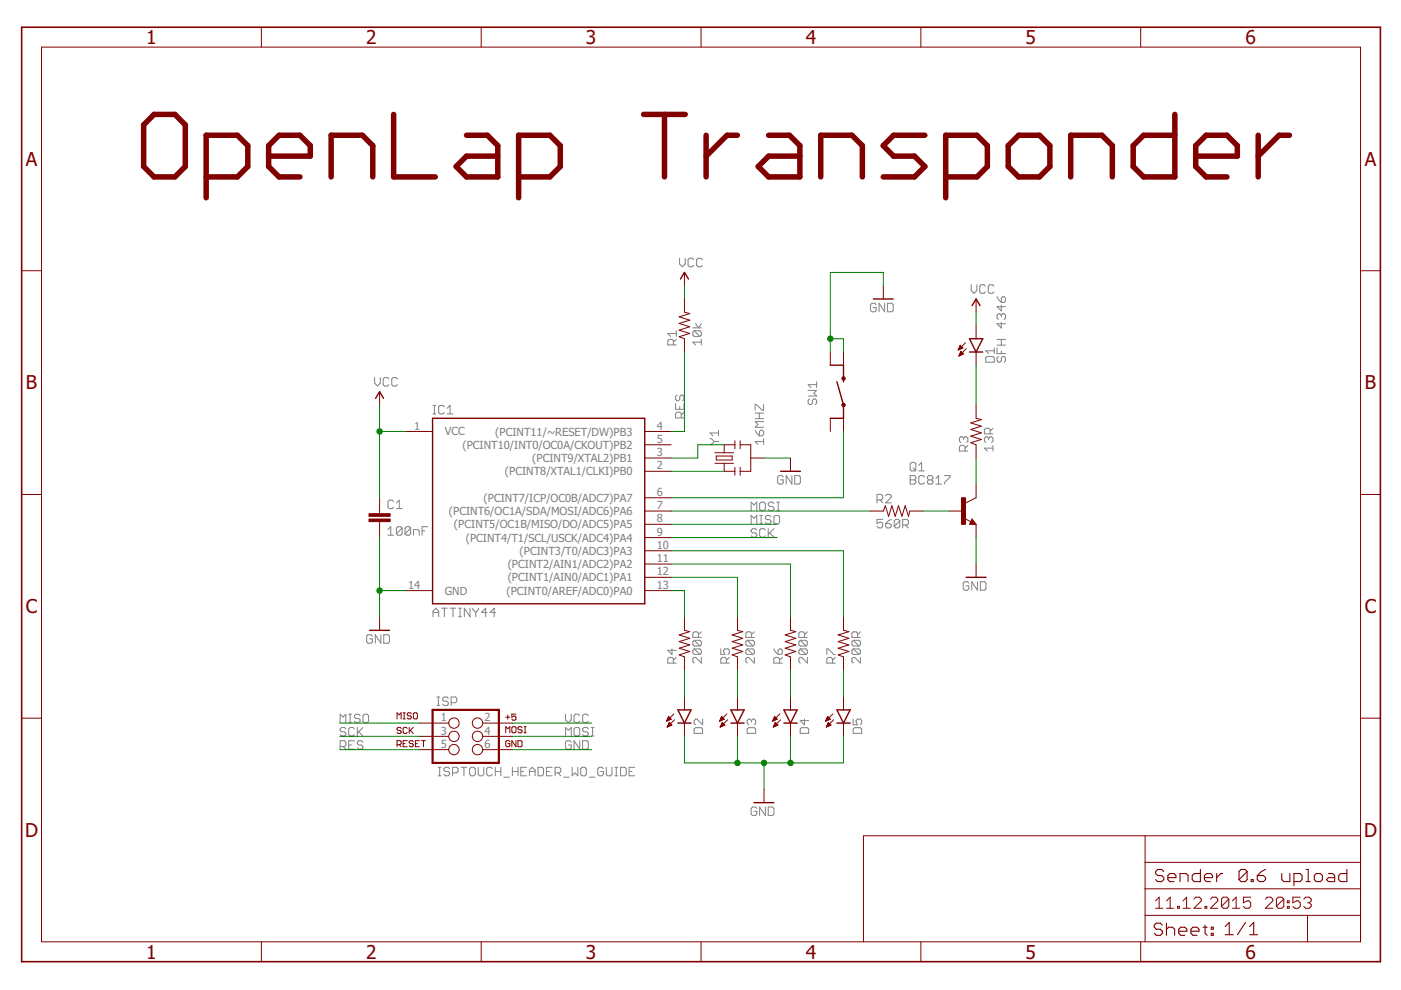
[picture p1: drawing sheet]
<svg xmlns="http://www.w3.org/2000/svg" width="297mm" height="210mm" viewBox="0 0 297 210" stroke-linecap="round" stroke-linejoin="round" font-family="sans-serif">
<g fill="none" stroke="#808080" stroke-width=".21">
<path d="M144.1 54.8v1.2l.6 .6 .6-.6v-1.2M147.1 55.1l-.3-.3h-.6l-.3 .3v1.2l.3 .3h.6l.3-.3M148.9 55.1l-.3-.3h-.6l-.3 .3v1.2l.3 .3h.6l.3-.3M142.8 73.1v-.9l-.3-.3h-.6l-.3 .3v.9h1.8M143.4 71.9l-.6 .6M143.4 70.7h-1.8l.6 .6M143.4 70.1v1.2M146.9 69.5h1.8M147.2 70.1h1.2l.3 .3v.6l-.3 .3M147.2 70.1l-.3 .3v.6l.3 .3h1.2M147.2 70.1l1.2 1.2M147.5 68.6l.6 .9 .6-.9"/>
<path d="M148.7 72.5h-1.8l.6 .6M148.7 71.9v1.2M185.8 64.6l-.3-.3h-.7l-.2 .3v1.2l.2 .3h.7l.3-.3v-.6h-.7M187.6 64.3v1.8l-1.2-1.8v1.8M188.2 64.3h.9l.3 .3v1.2l-.3 .3h-.9zM205.9 60.4v1.2l.6 .6 .6-.6v-1.2M208.9 60.7l-.3-.3h-.6l-.3 .3v1.2l.3 .3h.6l.3-.3M209 75.9l.3-.3h1.2l.3 .3v.9h-1.8zM210.7 60.7l-.3-.3h-.6l-.3 .3v1.2l.3 .3h.6l.3-.3M210.8 73.8v1.2M210.8 74.4h-1.8l.6 .6M211.4 73.8v1.2h1.8"/>
<path d="M211.4 73.2h1.8M211.4 72h1.8M211.4 62.9l.3 .6 .6 .6M211.7 75.6l-.3 .3v.6l.3 .3h.3l.3-.3v-.6l.3-.3h.3l.3 .3v.6l-.3 .3M212.3 66.8l-.3-.3h-.3l-.3 .3v.6l.3 .3M212.3 63.2l.3-.3h.3l.3 .3v.6l-.3 .3h-.6zM212.3 64.7v1.2l-.9-.9h1.8M212.3 66.8v.3M212.3 68.3v1.3l-.9-1h1.8M212.3 72v1.2M212.3 74.4v.6M212.3 66.8l.3-.3h.3l.3 .3v.6l-.3 .3"/>
<path d="M79.4 80.1v1.2l.6 .6 .6-.6v-1.2M82.4 80.3l-.3-.2h-.6l-.3 .2v1.3l.3 .3h.6l.3-.3M84.3 80.3l-.4-.2h-.5l-.3 .2v1.3l.3 .3h.5l.4-.3M91.8 87.8h.6M91.8 86h.6M92.1 86v1.8M94.2 86.3l-.3-.3h-.6l-.3 .3v1.2l.3 .3h.6l.3-.3M94.8 87.8h1.2M94.8 86.6l.6-.6v1.8M143.2 85.6v1.2h1.8v-1.2M143.5 83.8l-.3 .3v.6l.3 .3h.3l.3-.3v-.6l.3-.3h.3l.3 .3v.6l-.3 .3M144.1 86.2v.6"/>
<path d="M144.4 88.6v-.9l-.3-.3h-.6l-.3 .3v.9h1.8M145 87.4l-.6 .6M150.5 93h.3l.6 .6M151.4 93.6h.9M151.4 93.6l-.6 .6h-.3M152.3 91.8h-1.8l.7 .6M152.3 91.2v1.2M160.1 91.2l.3 .6 .6 .6M160.1 88.8h1.8M160.1 87.6h1.8M161 91.5l.3-.3h.3l.3 .3v.6l-.3 .3h-.6zM161 87.6v1.2"/>
<path d="M161.9 93.6h-1.8l.6 .6M161.9 85.8v1.2h-.3l-1.2-1.2h-.3v1.2M161.9 93v1.2M161.9 89.4h-1.8l.6 .6-.6 .6h1.8M171.3 82.8h1.8l-.5 .6 .5 .6h-1.8M171.6 84.6l-.3 .3v.6l.3 .3h.3l.3-.3v-.6l.4-.3h.2l.3 .3v.6l-.3 .3M173.1 81v1.2M173.1 81.6h-1.8l.6 .6M193 98.3l.3-.3h.6l.3 .3v1.2l-.3 .3h-.6l-.3-.3zM193.6 99.2l.6 .6M194.8 99.8h1.2M194.8 98.6l.6-.6v1.8"/>
<path d="M204.3 92.9l.3-.3h.3l.3 .3v.6l-.3 .3M204.3 92.9l-.3-.3h-.3l-.3 .3v.6l.3 .3M204.3 92.9v.3M204.6 95.6v-.9l-.3-.3h-.6l-.3 .3v.9h1.8M205.2 94.4l-.6 .6M209.6 92.9l.3-.3h.3l.3 .3v.6l-.3 .3M209.6 92.9l-.3-.3h-.3l-.3 .3v.6l.3 .3M209.6 92.9v.3M209.9 92v-.9l-.3-.3h-.6l-.3 .3v.9h1.8M210.5 95h-1.8l.6 .6M210.5 94.4v1.2M210.5 90.8l-.6 .6"/>
<path d="M82.3 112.3l.5-.6v1.8M82.3 113.5h1.1M83.4 106.3l-.3-.3h-.6l-.2 .3v1.2l.2 .3h.6l.3-.3M84.1 107.8h1.2M84.1 106.6l.5-.6v1.8M85.3 112v1.2l-.3 .3h-.7l-.2-.3M85.3 112l-.3-.3h-.7l-.2 .3v1.2M85.3 112l-1.2 1.2M87.1 112v1.2l-.3 .3h-.6l-.3-.3M87.1 112l-.3-.3h-.6l-.3 .3v1.2M87.1 112l-1.2 1.2M87.7 113.5v-1.2h.9l.3 .3v.9"/>
<path d="M89.5 112.6h.6M90.7 111.7h-1.2v1.8M159.3 108.3v-1.8l.6 .6 .6-.6v1.8M159.3 111.1v-1.8l.6 .6 .6-.6v1.8M160.5 112.4l-.4-.3h-.5l-.3 .3v.3l.3 .3h.5l.4 .3v.3l-.4 .3h-.5l-.3-.3M161.1 106.8l.3-.3h.6l.3 .3v1.2l-.3 .3h-.6l-.3-.3zM161.1 111.1h.6M161.1 109.3h.6M161.4 109.3v1.8M162.3 112.4l-.3-.3h-.6l-.3 .3v1.2l.3 .3h.6l.3-.3M162.9 112.1v1.8M163.2 113l.9 .9"/>
<path d="M163.5 109.6l-.3-.3h-.6l-.3 .3v.3l.3 .3h.6l.3 .3v.3l-.3 .3h-.6l-.3-.3M164.1 106.8l-.3-.3h-.6l-.3 .3v.3l.3 .3h.6l.3 .3v.3l-.3 .3h-.6l-.3-.3M164.1 112.1l-1.2 1.2M164.4 109.3h.6l.3 .3v1.2l-.3 .3h-.6l-.3-.3v-1.2zM164.7 106.5h.6M164.7 108.3h.6M165 106.5v1.8M166.1 101.2l-.3-.4h-.6l-.3 .4v1.1l.3 .3h.6l.3-.3v-.6h-.6M167.9 100.8v1.8l-1.2-1.8v1.8M168.5 100.8h.9l.3 .4v1.1l-.3 .3h-.9zM185.9 106h1l.3-.3v-.6l-.3-.3h-1v1.8M186.6 106l.6 .6"/>
<path d="M187.2 110.1h-1.3v.9l.7-.3h.3l.3 .3v.6l-.3 .3h-.6l-.4-.3M187.8 111h.9l.3 .3v.3l-.3 .3h-.6l-.3-.3zM187.8 105.1l.3-.3h.6l.3 .3v.3l-1.2 1.2h1.2M189 110.1l-.6 .3-.6 .6M190.8 110.4l-.3-.3h-.6l-.3 .3v1.2M190.8 110.4v1.2l-.3 .3h-.6l-.3-.3M190.8 110.4l-1.2 1.2M191.4 111.3h.9l.3-.3v-.6l-.3-.3h-.9v1.8M192 111.3l.6 .6M193 100.8h.9l.3 .4v.3l-.3 .2 .3 .3v.3l-.3 .3h-.9zM193 101.7h.9M196 101.2l-.3-.4h-.6l-.3 .4v1.1l.3 .3h.6l.3-.3"/>
<path d="M196.9 101.7l-.3-.2v-.3l.3-.4h.6l.3 .4v.3l-.3 .2M196.9 101.7l-.3 .3v.3l.3 .3h.6l.3-.3v-.3l-.3-.3M196.9 101.7h.6M198.4 102.6h1.2M198.4 101.5l.6-.7v1.8M200.2 100.8h1.2v.4l-1.2 1.1v.3M79 134.9l-.3-.3h-.7l-.3 .3v1.2l.3 .3h.7l.3-.3v-.6h-.7M80.8 134.6v1.8l-1.2-1.8v1.8M81.4 134.6h.9l.3 .3v1.2l-.3 .3h-.9zM91.8 130.7v-1.1l.6-.7 .6 .7v1.1M91.8 129.9h1.2M93.6 128.9h1.2"/>
<path d="M94.2 128.9v1.8M95.4 128.9h1.2M96 128.9v1.8M97.2 128.9h.6M97.2 130.7h.6M97.5 128.9v1.8M99.7 128.9v1.8l-1.3-1.8v1.8M100.2 128.9v.3l.7 .7M100.9 129.9v.8M101.5 128.9v.3l-.6 .7M103.3 129.9h-1.2l.9-1v1.8M105.1 129.9h-1.2l.9-1v1.8"/>
<path d="M142.5 137.6v1.2l-.9-.9h1.8M143.4 139.4l-.6 .6M147.2 135.8h1.2l.3 .3v.6l-.3 .3M147.2 137.6h1.2l.3 .3v.6l-.3 .3M147.2 135.8l-.3 .3v.6l.3 .3h1.2M147.2 137.6l-.3 .3v.6l.3 .3h1.2M147.2 137.6l1.2 1.2M147.2 135.8l1.2 1.2M148.1 135.1v-.8l-.3-.3h-.6l-.3 .3v.8h1.8M148.7 139.4v1.2l-1.2-1.2h-.3l-.3 .3v.6l.3 .3M148.7 134l-.6 .6M152.8 137.6v1.2h.9l-.3-.6v-.3l.3-.3h.6l.3 .3v.6l-.3 .3"/>
<path d="M154.6 139.4l-.6 .6M158.4 137.6l-.3 .3v.6l.3 .3h1.2M158.4 137.6h1.2l.3 .3v.6l-.3 .3M158.4 135.8l-.3 .3v.6l.3 .3h1.2M158.4 135.8h1.2l.3 .3v.6l-.3 .3M158.4 137.6l1.2 1.2M158.4 135.8l1.2 1.2M159.3 135.1v-.8l-.3-.3h-.6l-.3 .3v.8h1.8M159.9 139.4v1.2l-1.2-1.2h-.3l-.3 .3v.6l.3 .3M159.9 134l-.6 .6M164.1 137.6l.3 .6 .6 .6M165 137.9l.3-.3h.3l.3 .3v.6l-.3 .3h-.6z"/>
<path d="M165.9 139.4l-.6 .6M169.7 137.6l-.3 .3v.6l.3 .3h1.2M169.7 137.6h1.2l.3 .3v.6l-.3 .3M169.7 135.8l-.3 .3v.6l.3 .3h1.2M169.7 135.8h1.2l.3 .3v.6l-.3 .3M169.7 137.6l1.2 1.2M169.7 135.8l1.2 1.2M170.6 135.1v-.8l-.3-.3h-.6l-.3 .3v.8h1.8M171.2 139.4v1.2l-1.2-1.2h-.3l-.3 .3v.6l.3 .3M171.2 134l-.6 .6M175.3 138.8v-1.2h.3l1.2 1.2h.3M177.1 139.4l-.6 .6"/>
<path d="M180.9 137.6l-.3 .3v.6l.3 .3h1.2M180.9 137.6h1.2l.3 .3v.6l-.3 .3M180.9 135.8l-.3 .3v.6l.3 .3h1.2M180.9 135.8h1.2l.3 .3v.6l-.3 .3M180.9 137.6l1.2 1.2M180.9 135.8l1.2 1.2M181.8 135.1v-.8l-.3-.3h-.6l-.3 .3v.8h1.8M182.4 139.4v1.2l-1.2-1.2h-.3l-.3 .3v.6l.3 .3M182.4 134l-.6 .6M205.4 123.6l-.3-.3h-.6l-.3 .3v1.2l.3 .3h.6l.3-.3v-.6h-.6M207.2 123.3v1.8l-1.2-1.8v1.8M207.9 123.3h.8l.3 .3v1.2l-.3 .3h-.8z"/>
<path d="M72.1 158.3h.9l.3-.3v-.6l-.3-.3h-.9v1.8M72.1 153.2v-1.8l.6 .6 .6-.6v1.8M72.7 158.3l.6 .6M73.3 154.5l-.3-.3h-.6l-.3 .3v.4l.3 .3h.6l.3 .2v.3l-.3 .3h-.6l-.3-.3M73.9 151.4h.6M73.9 153.2h.6M73.9 158h.6M74.2 151.4v1.8M75.1 157.1h-1.2v1.8h1.2M75.1 154.5l-.3-.3h-.6l-.3 .3v1.2l.3 .3h.6l.3-.3M75.8 154.2v1.8M76.1 155.2l.8 .8"/>
<path d="M76.3 151.7l-.2-.3h-.7l-.3 .3v.3l.3 .3h.7l.2 .3v.3l-.2 .3h-.7l-.3-.3M76.9 157.4l-.3-.3h-.5l-.3 .3v.2l.3 .4h.5l.3 .3v.3l-.3 .3h-.5l-.3-.3M76.9 154.2l-1.1 1.2M77.3 151.4h.6l.2 .3v1.2l-.2 .3h-.6l-.3-.3v-1.2zM92.6 149.6h.6M92.6 147.8h.6M92.9 147.8v1.8M95.1 148.1l-.4-.3h-.6l-.2 .3v.3l.2 .3h.6l.4 .3v.3l-.4 .3h-.6l-.2-.3M95.7 149h.9l.3-.3v-.6l-.3-.3h-.9v1.8M119.9 151.4v1.2l.6 .6 .6-.6v-1.2M119.9 156v-1.8l.6 .7 .6-.7v1.8M121.1 157.4l-.3-.3h-.6l-.3 .3v1.2l.3 .3h.6l.3-.3v-.6h-.6"/>
<path d="M121.7 154.5l.3-.3h.6l.3 .3v1.2l-.3 .3h-.6l-.3-.3zM122.9 151.7l-.3-.3h-.6l-.3 .3v1.2l.3 .3h.6l.3-.3M122.9 157.1v1.8l-1.2-1.8v1.8M123.5 157.1h.9l.3 .3v1.2l-.3 .3h-.9zM124.7 151.7l-.3-.3h-.6l-.3 .3v1.2l.3 .3h.6l.3-.3M124.7 154.5l-.3-.3h-.6l-.3 .3v.4l.3 .3h.6l.3 .2v.3l-.3 .3h-.6l-.3-.3M125.3 154.2h.6M125.3 156h.6M125.6 154.2v1.8M142.8 140.6v-.9l-.3-.3h-.6l-.3 .3v.9h1.8M147.2 154.6l.3-.3h1.2l.3 .3v.9h-1.8zM149 152.5v1.2l-1.2-1.2h-.3l-.3 .3v.6l.3 .3"/>
<path d="M154 140.6v-.9l-.3-.3h-.6l-.3 .3v.9h1.8M158.4 154.6l.3-.3h1.2l.3 .3v.9h-1.8zM159.3 152.8v.3M159.3 152.8l-.3-.3h-.3l-.3 .3v.6l.3 .3M159.3 152.8l.3-.3h.3l.3 .3v.6l-.3 .3M165.3 140.6v-.9l-.3-.3h-.6l-.3 .3v.9h1.8M169.7 154.6l.2-.3h1.3l.2 .3v.9h-1.7zM170.6 152.5v1.2l-.9-.9h1.7M176.5 140.6v-.9l-.3-.3h-.6l-.3 .3v.9h1.8M180.9 154.6l.3-.3h1.2l.3 .3v.9h-1.8zM180.9 152.5v1.2h.9l-.3-.6v-.3l.3-.3h.6l.3 .3v.6l-.3 .3M92.9 164.5h.6"/>
<path d="M92.9 162.7h.6M93.2 162.7v1.8M95.3 163l-.3-.3h-.6l-.3 .3v.3l.3 .3h.6l.3 .3v.3l-.3 .3h-.6l-.3-.3M95.9 163.9h.9l.3-.3v-.6l-.3-.3h-.9v1.8M97.7 162.7h1.3M98.4 162.7v1.8M99.6 163l.3-.3h.6l.3 .3v1.2l-.3 .3h-.6l-.3-.3zM101.4 162.7v1.5l.3 .3h.6l.3-.3v-1.5M104.4 163l-.3-.3h-.6l-.3 .3v1.2l.3 .3h.6l.3-.3M105 163.6h1.2M105 162.7v1.8M106.2 162.7v1.8"/>
<path d="M106.8 164.8h1.2M108.6 163.6h1.2M108.6 162.7v1.8M109.8 162.7v1.8M110.4 163.6h.6M111.6 162.7h-1.2v1.8h1.2M112.2 164.5v-1.2l.6-.6 .7 .6v1.2M112.2 163.6h1.3M114.1 162.7h.9l.3 .3v1.2l-.3 .3h-.9zM115.9 163.6h.6M117.1 162.7h-1.2v1.8h1.2M117.7 163.9h.9l.3-.3v-.6l-.3-.3h-.9v1.8"/>
<path d="M118.3 163.9l.6 .6M119.5 164.8h1.2M121.3 162.7v1.8l.6-.6 .6 .6v-1.8M123.1 163l.3-.3h.6l.3 .3v1.2l-.3 .3h-.6l-.3-.3zM124.9 164.8h1.2M127.9 163l-.3-.3h-.6l-.3 .3v1.2l.3 .3h.6l.3-.3v-.6h-.6M128.5 162.7v1.5l.4 .3h.6l.3-.3v-1.5M130.4 164.5h.6M130.4 162.7h.6M130.7 162.7v1.8M131.6 162.7h.9l.3 .3v1.2l-.3 .3h-.9zM133.4 163.6h.6"/>
<path d="M134.6 162.7h-1.2v1.8h1.2M160.5 171.4l-.4-.3h-.5l-.3 .3v1.2l.3 .3h.5l.4-.3v-.6h-.6M162.3 171.1v1.8l-1.2-1.8v1.8M162.9 171.1h.9l.3 .3v1.2l-.3 .3h-.9z"/>
</g>
<g fill="none" stroke="#800000" stroke-width="1.2">
<path d="M32.7 24.3h4.4l2.2 2.2v8.8l-2.2 2.2h-4.4l-2.2-2.2v-8.8zM43.7 37.5h6.6l2.2-2.2v-4.4l-2.2-2.2h-6.6v13.2M57 33.1h8.8v-2.2l-2.2-2.2h-4.4l-2.2 2.2v4.4l2.2 2.2h4.4M70.2 37.5v-8.8h6.6l2.2 2.2v6.6M83.5 24.3v13.2h8.8M98.9 28.7h4.4l2.2 2.2v6.6h-6.6l-2.2-2.2 2.2-2.2h6.6M110 37.5h6.6l2.2-2.2v-4.4l-2.2-2.2h-6.6v13.2M136.5 24.3h8.8M140.9 24.3v13.2M149.7 28.7v8.8M156.3 28.7h-2.2l-4.4 4.4M163 28.7h4.4l2.2 2.2v6.6h-6.6l-2.2-2.2 2.2-2.2h6.6"/>
<path d="M174 37.5v-8.8h6.6l2.2 2.2v6.6M196.1 28.7h-6.6l-2.2 2.2 2.2 2.2h4.4l2.2 2.2-2.2 2.2h-6.6M200.5 37.5h6.6l2.2-2.2v-4.4l-2.2-2.2h-6.6v13.2M213.8 30.9l2.2-2.2h4.4l2.2 2.2v4.4l-2.2 2.2h-4.4l-2.2-2.2zM227 37.5v-8.8h6.6l2.2 2.2v6.6M249.1 24.3v13.2h-6.6l-2.2-2.2v-4.4l2.2-2.2h6.6M253.5 33.1h8.8v-2.2l-2.2-2.2h-4.4l-2.2 2.2v4.4l2.2 2.2h4.4M266.8 28.7v8.8M273.4 28.7h-2.2l-4.4 4.4"/>
</g>
<g fill="none" stroke="#800000" stroke-width=".3">
<path d="M144.3 59.2l.8-1.4 .9 1.4M176 77.4h2.8v3.5M185.2 63.4h4.2M205.5 71.8h2.9l-1.5 2.8zM205.5 74.6h2.9M206.1 64.8l.8-1.4 .9 1.4M79.6 84.5l.9-1.4 .8 1.4M91.7 88.7h45v39.3h-45zM165.5 99.9h4.2M177.4 80.9l1.4 5v2.8h-2.8M206.1 110.6l.1 .3h-.4l.3-.6 .6 .7h-.9M78.4 133.6h4.2"/>
<path d="M204.9 122.4h4.2M143.7 150.5h2.8l-1.4 2.8zM143.7 153.3h2.8M155 153.3h2.8M155 150.5h2.8l-1.4 2.8zM166.2 153.3h2.8M166.2 150.5h2.8l-1.4 2.8zM177.4 153.3h2.9M177.4 150.5h2.9l-1.5 2.8zM159.9 170.2h4.2"/>
</g>
<g fill="none" stroke="#800000" stroke-width=".21">
<path d="M8.8 10h279.7v189.7h-279.7zM55.4 5.8v4.2M102 5.8v4.2M148.6 5.8v4.2M195.2 5.8v4.2M241.9 5.8v4.2M4.6 57.4h4.2M145.1 57.8v2.8M288.5 57.4h4.2M145.1 63.4v2.8l1.1 .3-2.2 .7 2.2 .7-2.2 .7 2.2 .7-2.2 .7 2.2 .7-2.2 .7 1.1 .4v2.8M176 74.6v2.8M178.8 74.6v2.8"/>
<path d="M187.3 60.6v2.8M203.2 74.2h.1M203.2 74h.3M203.3 73.9h.6M203.3 75.4h.1M203.3 73.8h.8M203.4 75.3h.4M203.4 73.6h.6M203.4 75.1h.7M203.5 73.5h.4M203.5 75h.7M203.5 73.4h.2"/>
<path d="M203.6 74.9h.5M203.6 73.2l-.4 1M203.6 73.2l.6 .6-1 .4M203.6 73.2h.1M203.6 74.7h.4M203.7 74.6h.1M203.7 74.5l.6 .6-1 .4zM204.7 72.7l-1.5 1.5M204.9 73.9l-1.6 1.6M206.9 63.4v2.8M206.9 69v2.8M206.9 74.6v2.8"/>
<path d="M80.5 83.1v2.8M86.1 91.5h5.6M136.7 91.5h5.6M136.7 99.9h5.6M136.7 97.1h5.6M136.7 94.3h5.6M151.6 96h3.9M151.6 98.2h3.9M151.9 96.7h3.3v.8h-3.3zM153.5 98.2v1.7h2.3M155.8 94.3h-2.3v1.7M155.8 93.5v1.6"/>
<path d="M155.8 99.1v1.7M156.9 94.3h2.3v5.6h-2.3M156.9 93.5v1.6M156.9 99.1v1.7M159.2 97.1h2.8M167.6 97.1v2.8M176 88.7v2.8M178.8 88.7v2.8M206.9 85.9v2.8l1.2 .3-2.3 .7 2.3 .7-2.3 .7 2.3 .7-2.3 .7 2.3 .7-2.3 .7 1.1 .4v2.8M4.6 104.8h4.2M80.5 105.5v3.4M80.5 110.6v3.4"/>
<path d="M136.7 116.8h5.6M136.7 119.6h5.6M136.7 114h5.6M136.7 111.2h5.6M136.7 108.4h5.6M136.7 105.5h5.6M184.5 108.4h2.8l.4-1.2 .7 2.3 .7-2.3 .7 2.3 .7-2.3 .7 2.3 .7-2.3 .7 2.3 .3-1.1h2.8M201.3 108.4h2.9M204.5 109.9l1.3 .7M206.1 110l.8 1.2h-1.4zM206.9 102.7v2.8l-2.2 1.2M206.9 111.2v2.8"/>
<path d="M206.9 119.6v2.8M288.5 104.8h4.2M80.5 130.8v2.8M86.1 125.2h5.6M136.7 122.4h5.6M136.7 125.2h5.6M145.1 130.8v2.8l1.1 .3-2.2 .7 2.2 .7-2.2 .7 2.2 .7-2.2 .7 2.2 .7-2.2 .8 1.1 .4v2.8M156.4 130.8v2.8l1.1 .3-2.3 .7 2.3 .7-2.3 .7 2.3 .7-2.3 .7 2.3 .7-2.3 .8 1.2 .4v2.8M167.6 130.8v2.8l1.1 .3-2.2 .7 2.2 .7-2.2 .7 2.2 .7-2.2 .7 2.2 .7-2.2 .8 1.1 .4v2.8M178.8 130.8v2.8l1.2 .3-2.3 .7 2.3 .7-2.3 .7 2.3 .7-2.3 .7 2.3 .7-2.3 .8 1.1 .4v2.8M4.6 152.3h4.2M84.2 152.4v-1.3l.4 .5 .4-.5v1.3"/>
<path d="M84.2 157.9h.6l.2-.2v-.5l-.2-.2h-.6v1.3M84.6 157.9l.4 .4M85 154.4l-.2-.2h-.4l-.2 .4 .2 .3h.4l.2 .4-.2 .2h-.4l-.2-.2M85.5 157.7h.4M85.5 152.4h.4M85.5 151.1h.4M85.7 151.1v1.3M86.3 157h-.8v1.3h.8M86.3 154.4l-.2-.2h-.4l-.2 .2v.9l.2 .2h.4l.2-.2M86.8 154.2v1.3M87 154.9l.6 .6M87.2 151.3l-.2-.2h-.4l-.3 .2 .3 .5h.4l.2 .2-.2 .4h-.4l-.3-.2"/>
<path d="M87.6 157.2l-.2-.2h-.4l-.2 .2 .2 .5h.4l.2 .2-.2 .4h-.4l-.2-.2M87.6 154.2l-.8 .9M87.8 151.1h.5l.2 .2v.9l-.2 .2h-.5l-.2-.2v-.9zM88.1 157.7h.4M88.9 153.3h6.2M88.9 156.1h6.2M88.9 158.9h6.2M88.9 157h-.8v1.3h.8M89.4 157h.8M89.8 157v1.3M102.3 153.3h6.3M102.3 156.1h6.3"/>
<path d="M102.3 158.9h6.3M107.2 152.1h.9M107.2 155.4v-1.3l.5 .4 .4-.4v1.3M107.7 151.6v.9M108.1 157.2l-.2-.2h-.5l-.2 .2v.9l.2 .2h.5l.2-.2v-.4h-.4M108.7 154.1h.5l.2 .2v.9l-.2 .2h-.5l-.2-.2v-.9zM109.4 151.4h-.9v.7l.5-.3 .4 .3v.4l-.2 .2h-.5l-.2-.2M109.4 157v1.3l-.9-1.3v1.3M109.8 157h.7l.2 .2v.9l-.2 .2h-.7zM110.7 154.3l-.2-.2h-.5l-.2 .4 .2 .2h.5l.2 .5-.2 .2h-.5l-.2-.2M111.1 154.1h.4M111.1 155.4h.4"/>
<path d="M111.3 154.1v1.3M141.3 152.9h.1M141.4 152.8h.3M141.4 152.6h.6M141.5 154.1h.1M141.5 152.5h.8M141.5 154h.4M141.6 152.3h.6M141.6 153.8h.6M141.6 152.2h.4M141.7 153.7h.7M141.7 152.1h.2"/>
<path d="M141.7 153.6h.6M141.7 151.9h.1M141.8 151.9l-.5 1M141.8 151.9l.5 .6M141.8 153.4h.3M141.8 153.3h.2M141.9 153.2l.6 .5-1 .5zM142.3 152.5l-1 .4M142.9 151.4l-1.6 1.5M143 152.6l-1.5 1.6M145.1 147.7v2.8M145.1 153.3v2.8"/>
<path d="M152.6 152.9h.1M152.6 152.8h.3M152.7 152.6h.5M152.7 154.1h.1M152.7 152.5h.8M152.8 154h.3M152.8 152.3h.6M152.8 153.8h.6M152.9 152.2h.4M152.9 153.7h.7M152.9 152.1h.2M153 153.6h.5"/>
<path d="M153 151.9h.1M153 151.9l-.4 1M153 151.9l.5 .6M153 153.4h.4M153.1 153.3h.1M153.1 153.2l.6 .5-1 .5zM153.5 152.5l-.9 .4M154.1 151.4l-1.5 1.5M154.3 152.6l-1.6 1.6M156.4 147.7v2.8M156.4 153.3v2.8M163.8 152.9h.1"/>
<path d="M163.9 152.8h.2M163.9 152.6h.6M164 154.1h.1M164 152.5h.8M164 154h.4M164 152.3h.7M164.1 153.8h.6M164.1 152.2h.4M164.1 153.7h.8M164.2 152.1h.2M164.2 153.6h.6M164.2 151.9h.1"/>
<path d="M164.2 151.9l-.4 1M164.2 151.9l.6 .6M164.3 153.4h.3M164.3 153.3h.2M164.4 153.2l.5 .5-.9 .5zM164.8 152.5l-1 .4M165.4 151.4l-1.6 1.5M165.5 152.6l-1.5 1.6M167.6 147.7v2.8M167.6 153.3v2.8M175 152.9h.1M175.1 152.8h.3"/>
<path d="M175.2 152.6h.5M175.2 154.1h.1M175.2 152.5h.8M175.3 154h.3M175.3 152.3h.6M175.3 153.8h.6M175.3 152.2h.5M175.4 153.7h.7M175.4 152.1h.2M175.5 153.6h.5M175.5 151.9h.1M175.5 151.9l-.5 1"/>
<path d="M175.5 151.9l.5 .6M175.5 153.4h.4M175.6 153.3h.1M175.6 153.2l.6 .5-1 .5zM176 152.5l-1 .4M176.6 151.4l-1.6 1.5M176.7 152.6l-1.5 1.6M178.8 147.7v2.8M178.8 153.3v2.8M288.5 152.3h4.2M162 167.4v2.8M242.8 177.2v22.5"/>
<path d="M288.5 177.2h-105.4v22.5M55.4 199.7v4.2M102 199.7v4.2M148.6 199.7v4.2M195.2 199.7v4.2M241.9 199.7v4.2M242.8 194.1h45.7M242.8 188.4h45.7M242.8 182.8h45.7M245 191l.8-.8v2.4M245 192.6h1.5M247.3 192.6h1.6"/>
<path d="M247.3 191l.8-.8v2.4M249.7 192.2h.3v.4h-.3zM250.8 192.6h1.6M250.8 191l.8-.8v2.4M253.2 190.6l.3-.4h.8l.4 .4v.4l-1.5 1.6h1.5M255.5 192.2h.4v.4h-.4zM256.6 190.6l.4-.4h.8l.4 .4v.4l-1.6 1.6h1.6M260.5 190.6v1.6l-.4 .4h-.7l-.4-.4M260.5 190.6l-.4-.4h-.7l-.4 .4v1.6M260.5 190.6l-1.5 1.6M261.3 192.6h1.5M261.3 191l.8-.8v2.4"/>
<path d="M265.2 190.2h-1.6v1.2l.8-.4h.4l.4 .4v.8l-.4 .4h-.8l-.4-.4M268.3 190.6l.4-.4h.8l.4 .4v.4l-1.6 1.6h1.6M272.2 190.6v1.6l-.4 .4h-.8l-.4-.4M272.2 190.6l-.4-.4h-.8l-.4 .4v1.6M272.2 190.6l-1.6 1.6M272.9 192.2h.4v.4h-.4zM272.9 191h.4v.4h-.4zM275.7 190.2h-1.6v1.2l.8-.4h.4l.4 .4v.8l-.4 .4h-.8l-.4-.4M276.4 190.6l.4-.4h.8l.4 .4v.4l-.4 .4M277.2 194.1v5.6M277.2 191.4h.4M277.6 191.4l.4 .4v.4l-.4 .4h-.8l-.4-.4"/>
<circle cx="96.2" cy="158.9" r="1.1"/>
<circle cx="96.2" cy="153.3" r="1.1"/>
<circle cx="96.2" cy="156.1" r="1.1"/>
<circle cx="101.2" cy="158.9" r="1.1"/>
<circle cx="101.2" cy="153.3" r="1.1"/>
<circle cx="101.2" cy="156.1" r="1.1"/>
</g>
<g fill="#800000" stroke="#800000" stroke-width=".21">
<path d="M78.2 110h4.5v.6h-4.5z"/>
<path d="M78.2 108.9h4.5v.6h-4.5z"/>
<path d="M203.9 105.5h.8v5.7h-.8z"/>
</g>
<g fill="#800000" stroke="#800000" stroke-width=".21">
<circle cx="178.8" cy="85.9" r=".37"/>
<circle cx="178.8" cy="80.2" r=".37"/>
</g>
<path d="M91.7 150.5h14.1v11.3h-14.1z" fill="none" stroke="#800000" stroke-width=".47"/>
<g fill="none" stroke="#800000" stroke-width=".23">
<path d="M246.4 196.2l-.4-.5h-.8l-.5 .5v.4l.5 .4h.8l.4 .4v.5l-.4 .4h-.8l-.5-.4M246.7 184.8l-.4-.5h-.9l-.4 .5v.4l.4 .4h.9l.4 .5v.4l-.4 .4h-.9l-.4-.4M247.3 195.7v2.6M247.3 197l.5-.4h.8l.4 .4v1.3M247.6 186.1h1.7v-.5l-.4-.4h-.9l-.4 .4v.9l.4 .4h.9M249.9 197.4h1.7v-.4l-.4-.4h-.9l-.4 .4v.9l.4 .4h.9M250.2 186.9v-1.7h1.3l.4 .4v1.3M252.5 197.4h1.7v-.4l-.4-.4h-.9l-.4 .4v.9l.4 .4h.9M254.5 184.3v2.6h-1.3l-.4-.4v-.9l.4-.4h1.3M255.1 196.6h.8M255.4 186.1h1.7v-.5l-.5-.4h-.8l-.4 .4v.9l.4 .4h.8M255.5 196.2v1.7l.4 .4"/>
<path d="M256.8 196.6h.4v.4h-.4zM256.8 197.9h.4v.4h-.4zM258 185.2v1.7M259.2 185.2h-.4l-.8 .9M259.8 196.4l.8-.8v2.6M259.8 198.2h1.7M264.1 195.6l-1.7 2.6M264.4 184.8l-.4-.5h-.9l-.4 .5v1.7M264.4 184.8v1.7l-.4 .4h-.9l-.4-.4M264.4 184.8l-1.7 1.7M264.9 198.2h1.8M264.9 196.4l.9-.8v2.6"/>
<path d="M265.3 186.5h.4v.4h-.4zM266.6 185.6h1.3l.4 .5v.4l-.4 .4h-.9l-.4-.4zM268.3 184.3l-.9 .5-.8 .8M271.8 185.2v1.3l.4 .4h1.3v-1.7M274.3 186.9h1.3l.5-.4v-.9l-.5-.4h-1.3v2.6M276.9 184.3h.5v2.6M276.9 186.9h.9M278.7 185.6l.4-.4h.9l.4 .4v.9l-.4 .4h-.9l-.4-.4zM281.7 185.2h.8l.5 .4v1.3h-1.3l-.5-.4 .5-.4h1.3M285.6 184.3v2.6h-1.3l-.5-.4v-.9l.5-.4h1.3"/>
</g>
<path d="M4.6 5.8h288.1v198.1h-288.1z" fill="none" stroke="#800000" stroke-width=".34"/>
<g fill="none" stroke="#008000" stroke-width=".21">
<path d="M145.1 74.6v16.9h-2.8M145.1 60.6v2.8M176 71.8h2.8v2.8M187.3 60.6v-2.8h-11.3v16.8M206.9 66.2v2.8M206.9 77.4v8.5M80.5 85.9v19.6M80.5 91.5h5.6M142.3 99.9h11.2M153.5 94.3h-5.6v2.8h-5.6M162 97.1h5.6M178.8 91.5v14h-36.5"/>
<path d="M206.9 97.1v5.6M80.5 114v16.8M142.3 119.6h25.3v11.2M142.3 116.8h36.5v14M142.3 108.4h42.2M142.3 111.2h22.5M142.3 114h22.5M195.7 108.4h5.6M206.9 114v5.6M80.5 125.2h5.6M142.3 125.2h2.8v5.6M142.3 122.4h14.1v8.4"/>
<path d="M72 153.3h16.9M72 158.9h16.9M72 156.1h16.9M108.6 153.3h16.8M108.6 158.9h16.8M108.6 156.1h16.8M145.1 142.1v5.6M145.1 156.1v5.7h33.7v-5.7M156.4 142.1v5.6M156.4 156.1v5.7M167.6 142.1v5.6M167.6 156.1v5.7"/>
<path d="M178.8 142.1v5.6M162 161.8v5.6"/>
</g>
<g fill="#008000" stroke="#008000" stroke-width=".21">
<circle cx="80.5" cy="91.5" r=".57"/>
<circle cx="80.5" cy="125.2" r=".57"/>
<circle cx="162" cy="161.8" r=".57"/>
<circle cx="156.4" cy="161.8" r=".57"/>
<circle cx="167.6" cy="161.8" r=".57"/>
<circle cx="176" cy="71.8" r=".57"/>
</g>
<g font-size="4.1" fill="#800000">
<text x="31" y="9.3">1</text>
<text x="77.6" y="9.3">2</text>
<text x="124.2" y="9.3">3</text>
<text x="170.8" y="9.3">4</text>
<text x="217.4" y="9.3">5</text>
<text x="264.1" y="9.3">6</text>
<text x="5.5" y="35.1">A</text>
<text x="289.4" y="35.1">A</text>
<text x="5.5" y="82.6">B</text>
<text x="289.4" y="82.6">B</text>
<text x="5.5" y="130">C</text>
<text x="289.4" y="130">C</text>
<text x="5.3" y="177.4">D</text>
<text x="289.2" y="177.4">D</text>
<text x="31" y="203.2">1</text>
<text x="77.6" y="203.2">2</text>
<text x="124.2" y="203.2">3</text>
<text x="170.8" y="203.2">4</text>
<text x="217.4" y="203.2">5</text>
<text x="264.1" y="203.2">6</text>
</g>
<g font-size="2.4" fill="#808080">
<text x="87.8" y="91.1">1</text>
<text x="94.3" y="92.3">VCC</text>
<text x="98" y="95.2">(PCINT10/INT0/OC0A/CKOUT)PB2</text>
<text x="105" y="92.3">(PCINT11/~RESET/DW)PB3</text>
<text x="139.3" y="93.9">5</text>
<text x="139.3" y="91.1">4</text>
<text x="107" y="100.8">(PCINT8/XTAL1/CLKI)PB0</text>
<text x="112.8" y="98">(PCINT9/XTAL2)PB1</text>
<text x="139.3" y="99.5">2</text>
<text x="139.3" y="96.7">3</text>
<text x="102.5" y="106.4">(PCINT7/ICP/OC0B/ADC7)PA7</text>
<text x="139.3" y="108">7</text>
<text x="139.3" y="105.1">6</text>
<text x="95.2" y="109.2">(PCINT6/OC1A/SDA/MOSI/ADC6)PA6</text>
<text x="96.3" y="112">(PCINT5/OC1B/MISO/DO/ADC5)PA5</text>
<text x="139.3" y="113.6">9</text>
<text x="139.3" y="110.8">8</text>
<text x="98.8" y="114.8">(PCINT4/T1/SCL/USCK/ADC4)PA4</text>
<text x="110.2" y="117.6">(PCINT3/T0/ADC3)PA3</text>
<text x="139.3" y="116.4">10</text>
<text x="139.3" y="119.2">11</text>
<text x="86.5" y="124.8">14</text>
<text x="107.6" y="120.4">(PCINT2/AIN1/ADC2)PA2</text>
<text x="107.6" y="123.3">(PCINT1/AIN0/ADC1)PA1</text>
<text x="139.3" y="122">12</text>
<text x="139.3" y="124.8">13</text>
<text x="94.3" y="126.1">GND</text>
<text x="107.4" y="126.1">(PCINT0/AREF/ADC0)PA0</text>
<text x="93.5" y="152.9">1</text>
<text x="93.5" y="155.7">3</text>
<text x="102.7" y="152.9">2</text>
<text x="102.7" y="155.7">4</text>
<text x="93.5" y="158.5">5</text>
<text x="102.7" y="158.5">6</text>
</g>
</svg>
